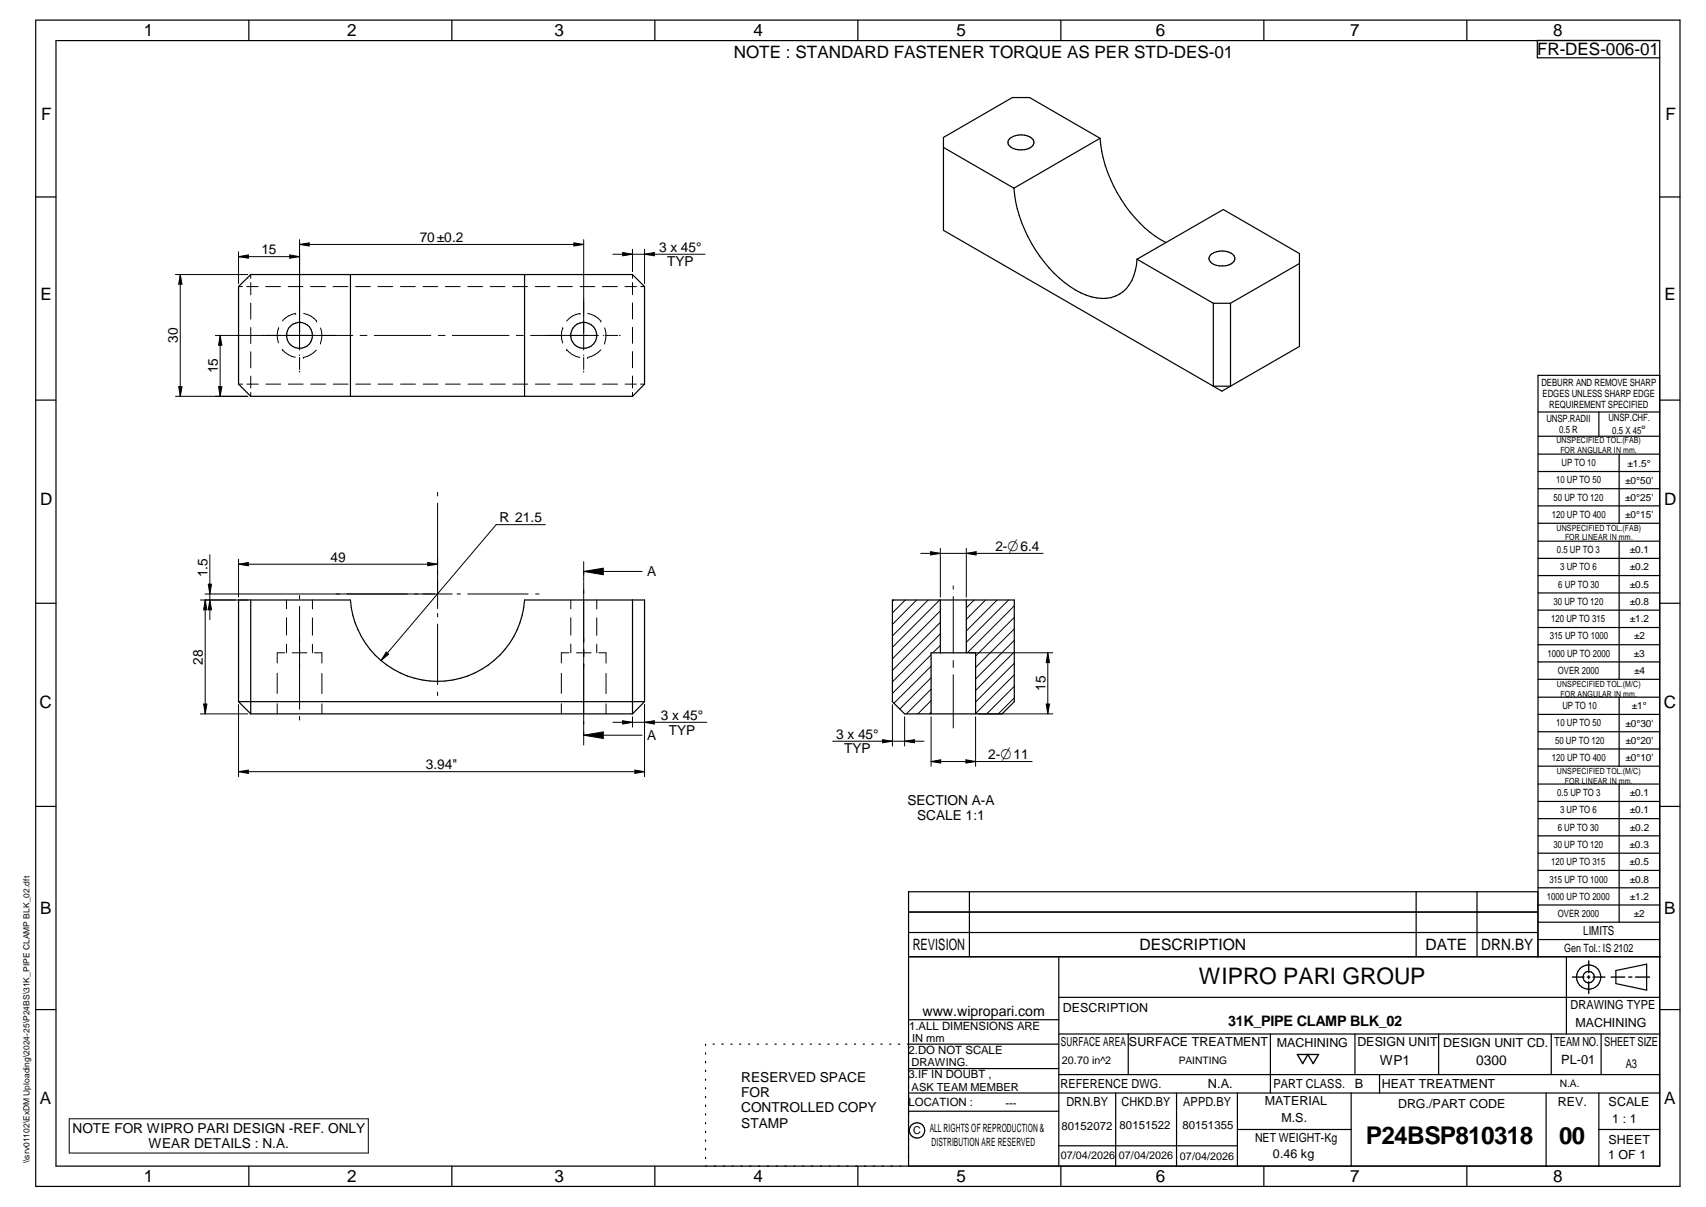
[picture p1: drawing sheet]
<svg xmlns="http://www.w3.org/2000/svg" width="420mm" height="297mm" viewBox="0 0 420 297" stroke-linecap="round" stroke-linejoin="round" font-family="sans-serif">
<g fill="none" stroke="#000" stroke-width=".3">
<path d="M8.8 5h405v287h-405zM13.8 10h395v277h-395zM61.3 5v5M111.3 5v5M161.3 5v5M211.3 5v5M261.3 5v5M311.3 5v5M361.3 5v5M378.6 9.9v4.3h30.2M232.4 36.3l17.3 10M248.6 34.2a4.4 4.4 0 0 1 5.9 .2 1.61 1.61 0 0 1-1.4 2.3 4.2 4.2 0 0 1-4.8-1.2l-.1-.4z"/>
<path d="M270.9 34l-17.3-10h-4.3l-16.9 9.8v22.9l66.4 38.3M270.9 34l-21.2 12.3M270.9 34a34 34 0 0 0 14.9 25l1.3 .7M8.8 48.5h5M249.7 46.3a33.9 33.9 0 0 0 15.2 25.1 11.3 11.3 0 0 0 9.8 1.5 9.1 9.1 0 0 0 5.2-7.7l.1-1.4M408.8 48.5h5M58.7 70.5l3.1-2.9h94l2.9 2.9v24l-2.9 3h-94l-3.1-3zM86.3 67.6v29.9M129.2 67.6v29.9M280 63.8l18.8 10.8M280 63.8l21.3-12.2 18.7 10.8v22.9l-16.9 9.7M298.1 62.8a4.4 4.4 0 0 1 5.8 .2 1.61 1.61 0 0 1-1.4 2.2 4.1 4.1 0 0 1-4.7-1.1l-.1-.5z"/>
<path d="M298.8 74.6h4.3M298.8 74.6v20.4M303.1 74.6v20.4M320 64.9l-16.9 9.7M8.8 98.5h5M298.8 95h4.3M298.8 95l2.1 1.3 2.2-1.3M408.8 92.4h-30v143.1M408.8 98.5h5M378.8 101.4h30M378.8 107.4h30M378.8 111.8h30"/>
<path d="M378.8 116h30M393.8 101.4v6M398.8 111.8v17M378.8 120.3h30M378.8 124.5h30M378.8 128.8h30M378.8 133.2h30M378.8 137.4h30M398.8 133.2v34M8.8 148.5h5M61.8 147.7v28M155.8 147.7v28"/>
<path d="M219.8 147.7h30v25l-3 3h-24l-3-3zM231.6 147.7v13M238 147.7v13M378.8 141.6h30M378.8 145.9h30M378.8 150.2h30M378.8 154.4h30M378.8 158.7h30M408.8 148.5h5M58.7 172.7h100M58.7 172.7l3.1 3M61.8 175.7h94"/>
<path d="M158.7 172.7v-25h-29.5a21.5 21.5 0 0 1-21.5 20 21.5 21.5 0 0 1-21.4-20h-27.6v25M158.7 172.7l-2.9 3M240.3 175.7v-15h-11v15M378.8 162.9h30M378.8 167.2h30M378.8 171.6h30M378.8 175.8h30M398.8 171.6v17M8.8 198.5h5M378.8 180.1h30M378.8 184.3h30M378.8 188.6h30"/>
<path d="M378.8 193h30M378.8 197.2h30M398.8 193v33.9M408.8 198.5h5M238.7 219.5v16M348.8 219.5v16M363.8 219.5v16M378.8 201.5h30M378.8 205.7h30M378.8 210h30M378.8 214.2h30M378.8 218.5h30"/>
<path d="M223.8 235.5h185.2M223.8 229.5h154.9M223.8 224.5h154.9M260.8 235.5v51.5M378.7 235.5v-16h-154.9v67.5M378.8 222.7h30M378.8 226.9h30M378.8 231.2h30M385.8 235.5v19M398 238.8l7.5-1.5v6.4l-7.5-1.6zM8.8 248.5h5M173.8 257v.3"/>
<path d="M173.8 259.1v.3M175.6 257h.3M177.8 257h.3M180 257h.3M182.1 257h.3M184.4 257h.2M186.5 257h.3M188.7 257h.3M190.9 257h.3M193 257h.3M195.2 257h.3M197.4 257h.3"/>
<path d="M199.5 257h.3M201.7 257h.3M203.9 257h.3M206.1 257h.3M208.2 257h.4M210.4 257h.3M212.6 257h.3M214.7 257h.4M216.9 257h.3M219.1 257h.3M221.3 257h.3M223.8 251h37"/>
<path d="M260.8 257h-37.3M260.8 245.4h148M260.8 254.5h148M277.9 254.5v10M312.9 254.5v14.5M333.7 254.5v10M354.3 254.5v10M382 254.5v10M394.3 254.5v10M408.8 248.5h5M173.8 261.2v.4M173.8 263.4v.3"/>
<path d="M173.8 265.6v.3M173.8 267.7v.3M173.8 269.8v.3M173.8 271.9v.4M173.8 274.1v.3M173.8 276.3v.3M173.8 278.4v.3M223.8 263h37M223.8 273.5h37M260.8 264.5h148M274.8 269v18M289.8 269v18"/>
<path d="M304.7 278h28.1M304.7 269v18M332.8 269v18M339.8 264.5v4.5M380.8 269v18M393.8 269v18M393.8 278h15M408.8 269h-185M61.3 287v5M111.3 287v5M161.3 287v5M173.8 280.5v.3"/>
<path d="M173.8 282.7v.3M173.8 284.8v.3M211.3 287v5M260.8 282h43.9M261.3 287v5M311.3 287v5M361.3 287v5"/>
<circle cx="73.8" cy="82.5" r="3.2"/>
<circle cx="143.8" cy="82.5" r="3.2"/>
<circle cx="391.3" cy="240.5" r="2.99"/>
<circle cx="391.3" cy="240.5" r="1.4"/>
<circle cx="225.9" cy="278.2" r="1.89"/>
</g>
<g fill="none" stroke="#000" stroke-width=".25">
<path d="M73.8 59v27.1M141.3 59.8l2.5 .4-2.5 .3zM143.8 59v27.1M43.2 67.6h17.8M44.4 67.6l.4 2.3h-.8zM44.4 67.6v29.9M58.7 63.2l2.5-.5v.8zM58.7 62v7.8M58.7 70.5h1M58.7 63.2h15.1M61.8 74.6v3.9M61.8 67.6v.9"/>
<path d="M61.8 69.6v3M63.6 70.5h-2.8M65.4 70.5h3.7M71 70.5h3.6M71.4 62.7l2.4 .5-2.4 .3zM72.8 77.1h.1M72.8 77.1a5.5 5.5 0 0 0-3.2 1.9M73.8 60.2l2.3-.4v.7zM73.8 60.2h70M74.8 77.1a5.3 5.3 0 0 1 3.2 1.9M76.5 70.5h3.7M78 79h.1"/>
<path d="M82 70.5h3.7M87.6 70.5h3.6M93.1 70.5h3.6M98.6 70.5h3.7M104.2 70.5h3.6M109.7 70.5h3.6M115.2 70.5h3.7M120.7 70.5h3.7M126.3 70.5h3.6M131.8 70.5h3.7M137.3 70.5h3.7M142.8 77.1a5.2 5.2 0 0 0-3.2 1.9"/>
<path d="M142.8 77.1h.1M142.9 70.5h3.6M144.7 77.1a5.5 5.5 0 0 1 3.3 1.9M148 79h.1M148.4 70.5h3.7M150.9 62.6h22.7M153.4 62.1l2.4 .5-2.4 .3zM153.9 70.5h2.8M155.8 74.5v4M155.8 61.3v5.5M155.8 67.6v.9M155.8 69.6v2.9"/>
<path d="M157.8 70.5h.9M158.7 61.3v8.5M158.7 62.6l2.5-.5v.8zM43.2 97.5h17.8M44 95.2h.8l-.4 2.3zM53.8 95.2h.8l-.4 2.3zM54.2 82.5l.4 2.5h-.8zM54.2 82.6v14.9M58.7 94.5h1.1M61.8 80.6v3.9M61.8 86.6v4M61.8 92.6v2.9"/>
<path d="M61.8 96.6v.9M63.6 94.5h-2.8M65.5 94.5h3.6M68.6 80.7a5.5 5.5 0 0 0 0 3.7M68.6 80.7h.1M69.5 86.1a5.6 5.6 0 0 0 3.2 1.8M69.5 86.1h.1M71 94.5h3.7M73.8 87.3v.2M73.8 87.9v3M73.8 91.4v.2M74.7 88h.1"/>
<path d="M76.5 94.5h3.7M77.9 86.1a5.7 5.7 0 0 1-3.2 1.9M78.9 80.7a5.2 5.2 0 0 1 0 3.7M78.9 84.4h.1M82.1 94.5h3.6M86.9 82.5l-33.9 .1M87.6 94.5h3.7M88.7 82.5h1.7M92.2 82.5h13.9M93.1 94.5h3.7M98.7 94.5h3.6M104.2 94.5h3.7"/>
<path d="M107.9 82.5h1.7M109.7 94.5h3.7M111.4 82.5h14M115.3 94.5h3.6M120.8 94.5h3.6M126.3 94.5h3.7M127.2 82.5h1.7M130.7 82.5h16.7M131.9 94.5h3.6M137.4 94.5h3.6M138.6 80.7a5.3 5.3 0 0 0 0 3.7M138.6 80.7h.1"/>
<path d="M139.6 86.1h.1M139.6 86.1a5.5 5.5 0 0 0 3.2 1.9M142.9 94.5h3.6M143.8 87.3v.2M143.8 87.9v3M143.8 91.4v.2M144.7 88h.1M148 86.1a6.1 6.1 0 0 1-3.3 1.9M148.4 94.5h3.7M148.6 82.5h.1M148.9 84.4h.1M148.9 80.7a5.3 5.3 0 0 1 0 3.7"/>
<path d="M149.1 82.5h3M152.6 82.5h.2M154 94.5h2.7M155.8 80.6v3.9M155.8 86.5v4M155.8 92.5v3M155.8 96.6v.9M157.8 94.5h.9M51.7 136.5v16M58.7 138.9l2.5-.5v.8zM58.7 137.6v9.3M58.7 138.9h49.1"/>
<path d="M105.4 138.4l2.4 .5-2.4 .3zM107.8 121.2v.8M107.8 123.8v26M134.3 129.1h-12.1l-28.4 33.5M143.8 138.2v4.8M226.8 136.2h30.1M229.2 135.8l2.4 .4-2.4 .4zM231.6 135v11.9M238 135v11.9M238 136.2l2.4-.4v.8zM49.3 147.7h11.7M50.5 147.7l.5 2.4h-.8z"/>
<path d="M50.5 147.7v28M51.3 143.8h.8l-.4 2.4zM51.7 147.7l.4 2.4h-.8zM70.6 147.7v2.1M70.6 152v4.3M70.6 158.5v2.2M73.8 146.6v.8M73.8 149.2v25.3M77 147.7v2.2M77 152.1v4.2M77 158.5v2.2M107.8 151v.8"/>
<path d="M107.8 153.6v14.9M111.4 146.2h-60.9M112.6 146.2h.8M115.2 146.2h14.9M131.9 146.2h.8M140.6 147.7v2.1M140.6 152v4.3M140.6 158.5v2.2M143.8 143.3v35.1M143.8 140.6h14.3M143.8 140.6l4.8-.8v1.6zM147 147.7v2.2"/>
<path d="M147 152.1v4.2M147 158.5v2.2M220.1 147.7l-.3 .3M223 147.7l-3.2 3.1M225.8 147.7l-6 6M228.6 147.7l-8.8 8.8M231.4 147.7l-11.6 11.6M231.6 156l-11.8 11.8M231.6 150.3l-11.8 11.8M231.6 153.2l-11.8 11.8M231.6 158.8l-1.9 1.9M234.8 144.2v.8"/>
<path d="M234.8 146.8v13.9M239.9 147.7l-1.9 1.9M242.7 147.7l-4.7 4.7M245.6 147.7l-7.6 7.6M248.4 147.7l-10.4 10.4M249.8 149.1l-11.6 11.6M249.8 151.9l-9.5 9.6M249.8 154.8l-9.5 9.5M249.8 157.6l-9.5 9.5M49.3 175.7h11.7M50.2 173.3h.8l-.5 2.4zM58.7 173.4v17.7"/>
<path d="M68.3 165.7v4.9M68.3 173.2v2.5M70.1 160.7h-1.8v2.5M72 160.7h3.6M73.8 176.3v.9M77.5 160.7h1.8v2.5M79.3 165.7v5M79.3 173.2v2.5M95.1 160.5l.6 .5-1.9 1.6zM107.8 170.3v.9M138.2 165.7v4.9M138.2 173.2v2.5"/>
<path d="M140.1 160.7h-1.9v2.5M142 160.7h3.6M143.8 178.6v4.7M147.5 160.7h1.8v2.5M149.3 165.7v5M149.3 173.2v2.5M150.9 177.8h23.2M153.4 177.4l2.4 .4-2.4 .4zM155.8 176.4v2.5M158.7 177.8l2.5-.4v.8zM158.7 173.4v17.7M219.8 173.4v10.2"/>
<path d="M222.8 176.4v7.2M229.3 175.3l-.4 .4M229.3 161.1l-9.5 9.5M229.3 172.4l-3.3 3.3M229.3 164l-9.1 9.1M229.3 169.6l-6.1 6.1M229.3 166.8l-7.7 7.7M229.3 176.4v12.2M234.8 162.6v1.7M234.8 166v13.2M238.7 160.7h20.6M240.3 176.4v12.2"/>
<path d="M241 175.7h18.3M249.8 171.7l-3.9 4M249.8 168.9l-6.8 6.8M249.8 160.4l-9.5 9.5M249.8 163.2l-9.5 9.6M249.8 166.1l-9.5 9.5M257.7 173.3h.8l-.4 2.4zM258.1 160.7v15M258.1 160.7l.4 2.4h-.8zM58.7 189.9l2.5-.4v.8zM58.7 189.9h100M143.8 180.9l4.8-.8v1.6z"/>
<path d="M143.8 180.9h14.3M156.4 189.5l2.3 .4-2.3 .4zM205.1 182.4h22.5M217.4 182l2.4 .4-2.4 .4zM222.8 182.4l2.4-.4v.8zM229.3 187.4h24.9M229.3 187.4l2.4-.4v.8zM237.9 187l2.4 .4-2.4 .4zM17 275.3h73.7v8.5h-73.7z"/>
</g>
<path d="M391.3 236.5v2.9M319.5 259.5h5.2l-1.3 2.2-1.3-2.2-1.3 2.2zM387.3 240.5h2.8M390.9 240.5h.7M391.3 240.1v.7M391.3 241.6v2.9M392.3 240.5h3M396.8 240.5h3.4M401.1 240.5h.8M402.8 240.5h3.5" fill="none" stroke="#000" stroke-width=".34"/>
<g fill="#000">
<path d="M73.8 60.2l2.3-.4v.7zM141.3 59.8l2.5 .4-2.5 .3zM44.4 67.6l.4 2.3h-.8zM58.7 63.2l2.5-.5v.8zM71.4 62.7l2.4 .5-2.4 .3zM153.4 62.1l2.4 .5-2.4 .3zM158.7 62.6l2.5-.5v.8zM44 95.2h.8l-.4 2.3zM53.8 95.2h.8l-.4 2.3zM54.2 82.5l.4 2.5h-.8zM58.7 138.9l2.5-.5v.8zM105.4 138.4l2.4 .5-2.4 .3z"/>
<path d="M143.8 140.6l4.8-.8v1.6zM229.2 135.8l2.4 .4-2.4 .4zM238 136.2l2.4-.4v.8zM50.5 147.7l.5 2.4h-.8zM51.3 143.8h.8l-.4 2.4zM51.7 147.7l.4 2.4h-.8zM50.2 173.3h.8l-.5 2.4zM95.1 160.5l.6 .5-1.9 1.6zM153.4 177.4l2.4 .4-2.4 .4zM158.7 177.8l2.5-.4v.8zM258.1 160.7l.4 2.4h-.8zM257.7 173.3h.8l-.4 2.4z"/>
<path d="M58.7 189.9l2.5-.4v.8zM143.8 180.9l4.8-.8v1.6zM156.4 189.5l2.3 .4-2.3 .4zM217.4 182l2.4 .4-2.4 .4zM222.8 182.4l2.4-.4v.8zM229.3 187.4l2.4-.4v.8zM237.9 187l2.4 .4-2.4 .4z"/>
</g>
<text font-size="6" x="336.4" y="281.6">P24BSP810318</text>
<text font-size="5.9" x="384" y="281.6">00</text>
<text font-size="5.6" x="295.3" y="242.2">WIPRO PARI GROUP</text>
<g font-size="4.2">
<text x="35.4" y="9">1</text>
<text x="85.5" y="8.9">2</text>
<text x="136.6" y="9">3</text>
<text x="185.6" y="9">4</text>
<text x="235.6" y="9">5</text>
<text x="284.6" y="8.8">6</text>
<text x="332.6" y="9">7</text>
<text x="382.6" y="9">8</text>
<text x="180.7" y="14.3">NOTE : STANDARD FASTENER TORQUE AS PER STD-DES-01</text>
<text x="378.6" y="13.6">FR-DES-006-01</text>
<text x="10.1" y="29.6">F</text>
<text x="410.2" y="29.6">F</text>
<text x="9.9" y="73.9">E</text>
<text x="409.9" y="73.9">E</text>
<text x="9.9" y="124.2">D</text>
<text x="409.9" y="124.2">D</text>
<text x="9.7" y="174.3">C</text>
<text x="409.7" y="174.3">C</text>
<text x="9.9" y="225">B</text>
<text x="409.8" y="225">B</text>
<text x="9.8" y="271.7">A</text>
<text x="409.8" y="271.7">A</text>
<text x="35.4" y="291">1</text>
<text x="85.5" y="290.9">2</text>
<text x="136.6" y="291">3</text>
<text x="185.6" y="291">4</text>
<text x="235.6" y="291">5</text>
<text x="284.6" y="290.8">6</text>
<text x="332.6" y="291">7</text>
<text x="382.6" y="291">8</text>
</g>
<g font-size="3.9">
<text x="224.8" y="233.8">REVISION</text>
<text x="280.7" y="233.8">DESCRIPTION</text>
<text x="351.1" y="233.8">DATE</text>
<text x="364.8" y="233.8">DRN.BY</text>
</g>
<text font-size="3.6" x="302.5" y="252.6">31K_PIPE CLAMP BLK_02</text>
<text font-size="3.5" x="227.2" y="250">www.wipropari.com</text>
<g font-size="3.4">
<text x="103.4" y="59.6">70±0.2</text>
<text x="64.4" y="62.6">15</text>
<text x="162.3" y="62">3 x 45°</text>
<text x="164.3" y="65.6">TYP</text>
<text x="43.8" y="84.4" transform="rotate(-90 43.8 84.4)">30</text>
<text x="53.6" y="91.9" transform="rotate(-90 53.6 91.9)">15</text>
<text x="123.1" y="128.5">R 21.5</text>
<text x="245.1" y="135.6">2-O6.4</text>
<text x="51.1" y="142" transform="rotate(-90 51.1 142)">1.5</text>
<text x="81.4" y="138.3">49</text>
<text x="159.4" y="141.8">A</text>
<text x="49.9" y="163.5" transform="rotate(-90 49.9 163.5)">28</text>
<text x="257.5" y="170.1" transform="rotate(-90 257.5 170.1)">15</text>
<text x="162.7" y="177.2">3 x 45°</text>
<text x="159.4" y="182.2">A</text>
<text x="164.7" y="180.8">TYP</text>
<text x="205.9" y="181.8">3 x 45°</text>
<text x="207.9" y="185.4">TYP</text>
<text x="104.9" y="189.3">3.94&quot;</text>
<text x="243.4" y="186.8">2-O11</text>
<text x="223.5" y="198.2">SECTION A-A</text>
<text x="225.9" y="201.8">SCALE 1:1</text>
<text x="339.8" y="262.2">WP1</text>
<text x="363.6" y="262">0300</text>
<text x="182.6" y="266.2">RESERVED SPACE</text>
<text x="182.6" y="270">FOR</text>
<text x="182.6" y="273.7">CONTROLLED COPY</text>
<text x="17.9" y="278.9">NOTE FOR WIPRO PARI DESIGN -REF. ONLY</text>
<text x="182.6" y="277.5">STAMP</text>
<text x="36.6" y="282.5">WEAR DETAILS : N.A.</text>
</g>
<g font-size="3.1">
<text x="389.9" y="230.2">LIMITS</text>
<text x="261.8" y="249">DESCRIPTION</text>
<text x="386.8" y="248.4">DRAWING TYPE</text>
<text x="261.3" y="257.5">SURFACE AREA</text>
<text x="278" y="257.5">SURFACE TREATMENT</text>
<text x="314.5" y="257.6">MACHINING</text>
<text x="334.3" y="257.5">DESIGN UNIT</text>
<text x="355.4" y="257.6">DESIGN UNIT CD.</text>
<text x="382.8" y="257.3">TEAM NO.</text>
<text x="388" y="252.8">MACHINING</text>
<text x="395.1" y="257.4">SHEET SIZE</text>
<text x="384.5" y="261.9">PL-01</text>
<text x="400.4" y="262.8">A3</text>
<text x="261.2" y="267.8">REFERENCE DWG.</text>
<text x="297.5" y="267.8">N.A.</text>
<text x="313.6" y="267.7">PART CLASS.</text>
<text x="333.7" y="267.7">B</text>
<text x="340.3" y="267.7">HEAT TREATMENT</text>
<text x="262.6" y="272.2">DRN.BY</text>
<text x="276.2" y="272.1">CHKD.BY</text>
<text x="291.4" y="272.2">APPD.BY</text>
<text x="311.5" y="272">MATERIAL</text>
<text x="344.3" y="272.6">DRG./PART CODE</text>
<text x="383.7" y="272.2">REV.</text>
<text x="396.2" y="272.3">SCALE</text>
<text x="309.1" y="280.9">NET WEIGHT-Kg</text>
<text x="315.6" y="276.1">M.S.</text>
<text x="396.1" y="281.4">SHEET</text>
<text x="397.1" y="276.4">1 : 1</text>
<text x="313.5" y="285.1">0.46 kg</text>
<text x="396.1" y="285.3">1 OF 1</text>
</g>
<text font-size="3" x="404.2" y="106.8">°</text>
<g font-size="2.8">
<text x="385.2" y="234.4">Gen Tol.: IS 2102</text>
<text x="223.9" y="253.4">1.ALL DIMENSIONS ARE</text>
<text x="223.8" y="259.3">2.DO NOT SCALE</text>
<text x="223.8" y="265.4">3.IF IN DOUBT ,</text>
<text x="223.8" y="272.2">LOCATION :</text>
<text x="247.6" y="272.4">---</text>
<text x="229" y="278.7">ALL RIGHTS OF REPRODUCTION &amp;</text>
<text x="261.4" y="278">80152072</text>
<text x="275.7" y="277.7">80151522</text>
<text x="291.2" y="277.9">80151355</text>
<text x="229.4" y="282.1">DISTRIBUTION ARE RESERVED</text>
</g>
<g font-size="2.7">
<text x="224.7" y="256.4">IN mm</text>
<text x="224.5" y="262.4">DRAWING.</text>
<text x="261.5" y="261.9">20.70 in^2</text>
<text x="224.5" y="268.4">ASK TEAM MEMBER</text>
<text x="224.9" y="279.2">C</text>
<text x="261.3" y="285.2">07/04/2026</text>
<text x="275.6" y="285.2">07/04/2026</text>
<text x="290.6" y="285.4">07/04/2026</text>
</g>
<g font-size="2.5">
<text x="379.6" y="95">DEBURR AND REMOVE SHARP</text>
<text x="379.9" y="97.7">EDGES UNLESS SHARP EDGE</text>
<text x="381.5" y="100.5">REQUIREMENT SPECIFIED</text>
<text x="380.9" y="103.8">UNSP.RADII</text>
<text x="384" y="106.6">0.5 R</text>
<text x="396.1" y="103.6">UNSP.CHF.</text>
<text x="397.1" y="106.8">0.5 X 45</text>
<text x="383.2" y="119">10 UP TO 50</text>
<text x="384.6" y="114.7">UP TO 10</text>
<text x="400.3" y="119">±0°50'</text>
<text x="400.8" y="114.8">±1.5°</text>
<text x="382.6" y="123.2">50 UP TO 120</text>
<text x="400.3" y="123.2">±0°25'</text>
<text x="382.2" y="127.4">120 UP TO 400</text>
<text x="400.3" y="127.4">±0°15'</text>
<text x="383.4" y="136.1">0.5 UP TO 3</text>
<text x="401.4" y="136.1">±0.1</text>
<text x="384.2" y="140.4">3 UP TO 6</text>
<text x="401.4" y="140.3">±0.2</text>
<text x="382.6" y="148.8">30 UP TO 120</text>
<text x="383.8" y="144.6">6 UP TO 30</text>
<text x="401.4" y="148.9">±0.8</text>
<text x="401.4" y="144.7">±0.5</text>
<text x="382" y="153.1">120 UP TO 315</text>
<text x="401.4" y="153.1">±1.2</text>
<text x="381.2" y="161.6">1000 UP TO 2000</text>
<text x="381.7" y="157.4">315 UP TO 1000</text>
<text x="402.4" y="161.6">±3</text>
<text x="402.5" y="157.4">±2</text>
<text x="383.7" y="165.9">OVER 2000</text>
<text x="402.5" y="165.9">±4</text>
<text x="383.2" y="178.8">10 UP TO 50</text>
<text x="384.8" y="174.5">UP TO 10</text>
<text x="400.3" y="178.8">±0°30'</text>
<text x="401.9" y="174.6">±1°</text>
<text x="383" y="183">50 UP TO 120</text>
<text x="400.3" y="183.1">±0°20'</text>
<text x="382.2" y="187.3">120 UP TO 400</text>
<text x="400.3" y="187.3">±0°10'</text>
<text x="383.5" y="195.9">0.5 UP TO 3</text>
<text x="401.4" y="196">±0.1</text>
<text x="384.2" y="200.1">3 UP TO 6</text>
<text x="401.4" y="200.2">±0.1</text>
<text x="382.6" y="208.7">30 UP TO 120</text>
<text x="383.7" y="204.4">6 UP TO 30</text>
<text x="401.4" y="208.7">±0.3</text>
<text x="401.4" y="204.4">±0.2</text>
<text x="382" y="213">120 UP TO 315</text>
<text x="401.4" y="212.9">±0.5</text>
<text x="381" y="221.4">1000 UP TO 2000</text>
<text x="381.6" y="217.2">315 UP TO 1000</text>
<text x="401.4" y="221.4">±1.2</text>
<text x="401.4" y="217.2">±0.8</text>
<text x="383.7" y="225.7">OVER 2000</text>
<text x="402.4" y="225.7">±2</text>
<text x="290.3" y="261.9">PAINTING</text>
<text x="384.1" y="267.5">N.A.</text>
</g>
<g font-size="2.1">
<text x="383.3" y="109.1">UNSPECIFIED TOL.(FAB)</text>
<text x="384.3" y="111.4">FOR ANGULAR IN mm.</text>
<text x="383.4" y="130.6">UNSPECIFIED TOL.(FAB)</text>
<text x="385.4" y="133">FOR LINEAR IN mm.</text>
<text x="383.4" y="169">UNSPECIFIED TOL.(M/C)</text>
<text x="384.3" y="171.4">FOR ANGULAR IN mm.</text>
<text x="383.4" y="190.5">UNSPECIFIED TOL.(M/C)</text>
<text x="385.4" y="192.8">FOR LINEAR IN mm.</text>
<text x="7.2" y="286.3" transform="rotate(-90 7.2 286.3)">\\srv01102\ExDM Uploading\2024-25\P24BS\31K_PIPE CLAMP BLK_02.dft</text>
</g>
</svg>
